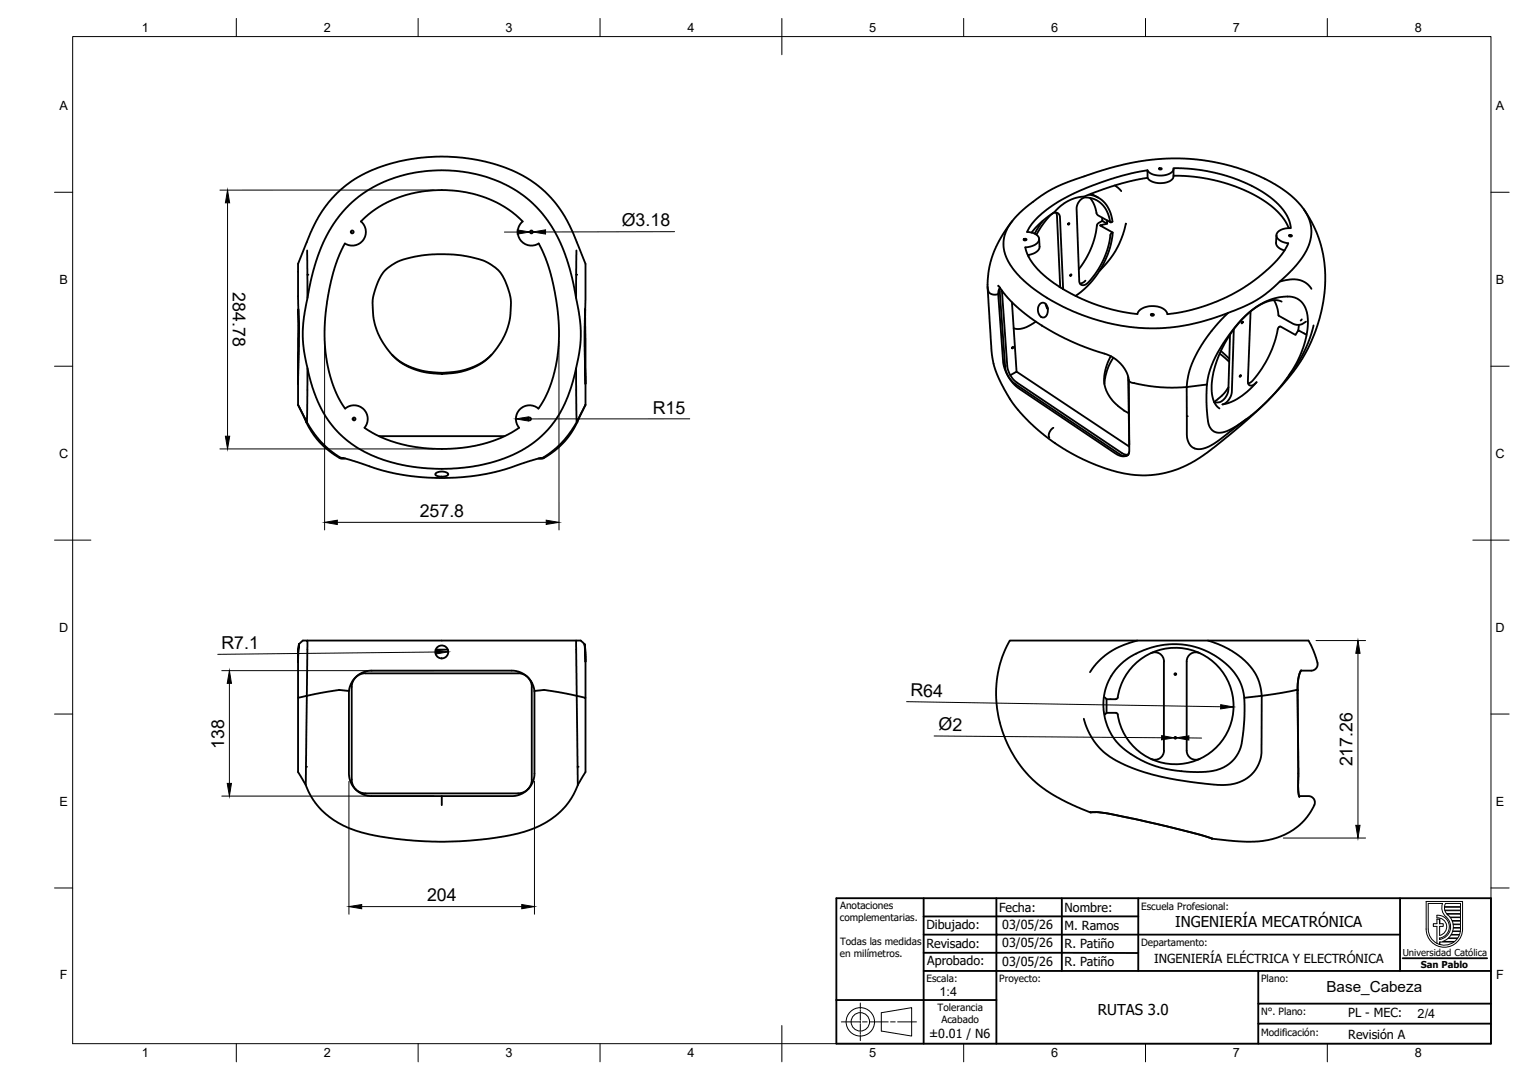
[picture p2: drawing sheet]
<svg xmlns="http://www.w3.org/2000/svg" width="420mm" height="297mm" viewBox="0 0 420 297" stroke-linecap="round" stroke-linejoin="round" font-family="sans-serif">
<!-- layer: Visible -->
<g fill="#000">
<circle cx="84.5" cy="75.6" r=".25"/>
<circle cx="158.4" cy="75.6" r=".25"/>
<circle cx="326.3" cy="114.5" r=".25"/>
<circle cx="84.1" cy="210.9" r=".25"/>
<circle cx="158.8" cy="210.9" r=".25"/>
</g>
<g fill="none" stroke="#000" stroke-width=".51">
<path d="M290.4 58.5l.2 .9 .9 19.6M299.4 53.6a7.6 7.6 0 0 1 6.5 7.4l-.6 .1a7.2 7.2 0 0 0-7-6.8 3.3 3.3 0 0 0-2.3 3.2l.8 19.7a1.22 1.22 0 0 0 .8 1.3 1.22 1.22 0 0 0 1.4-.6 24.3 24.3 0 0 0 6.5-13.6l.5-.3-3.5-2 1.9-.5M299.7 54.4l1.2 1.9 .9 2.8 3.6 2M300 53.3l2 1M303.1 59.9v.9M306.5 51l1.8 1.6M315.5 46.8a5 5 0 0 0 5.7 1.1 1.72 1.72 0 0 0 1.5-1.6l5.3 .2 6.1 1 5.2 1.6 4.8 2 3.6 2.1 3.9 3.1 2.3 3.1 .7 1.6 .3 1.7a3.4 3.4 0 0 0-3.9 2 3 3 0 0 0 3.2 2.2l-1.5 2.8-3 3.4-3.8 3.2-5 3.5-5.9 2.9-4.8 1.8-6.5 1.5-2.7 .4-.1-.3a5.1 5.1 0 0 0-6.3-1.5l-1.4 .9a1.08 1.08 0 0 1-1.6 .7l-4.2-.7-5.5-1.5-5.3-2.2-4.9-2.6-3.8-2.8-3.3-3.1-1.2-1.7-.9-1.7-.6-1.9h.5a3.3 3.3 0 0 0 3.3-2.2 2.68 2.68 0 0 0-2.8-2h-.5l1.2-2 2.9-3.1 4.5-3.2 5.1-2.7 9-3.5 7.4-1.9 3-.6 .1 2.1M318.7 46.3a.34 .34 0 0 1 .4-.1 .34 .34 0 0 1 .2 .4h-.5zM322.7 46.4v2.1a3.3 3.3 0 0 1-3.7 1.9 4.4 4.4 0 0 1-3.6-1.5l-7.7 1.8-5.3 1.7-4.3 1.7-2.2 .3-1.5 .5-2.6 1.6-1.9 1.8-3.1 2.3-1.9 1.9-1.2 1.5M322.7 48.3l5.2 .3 6 1 5.2 1.5 4.1 1.7 3.7 2 3.4 2.5 2.3 2.4 1.1 1.5 .7 1.5M358.5 57.5l2.3 3.9 2.1 4.9 1.1 4.9 .4 4.2-.2 5.4-.9 5-1.6 5.2-2.1 5-2.8 4.6-2.9 3.9-5 5.4-5.6 5.3-7.2 6-5.3 4.1-4.6 2.7-4.5 1.7a31.1 31.1 0 0 1-21.3-2.2l-3.9-1.8-3.1-1.7-6-4.1-2.9-2.4-3.2-3.2-2.4-2.9-1.8-2.7-2.8-5.5-1.2-3.7-.5-3.7-1.1-17M84.5 68.9v9.7a40.4 40.4 0 0 1-1 9.3l-.3 4.7 .6 5.4a28.4 28.4 0 0 1 .7 9v.2"/>
<path d="M99.2 60.9l2.8-2.5 2.2-1.5 2.2-1.2 3.2-1.4 5.5-1.5 6.4-.5 3.9 .2 3.1 .4 2.7 .7 3.7 1.3 3.8 2 2.5 1.7 2.5 2.3-.5 .5a3.8 3.8 0 0 0 .1 4.9 3.8 3.8 0 0 0 4.8 .7l1.1 2.1 1.4 3.6 1.6 6 1.2 7.2 .3 6.8-.5 6.2-1.5 6-1.1 3-1.8 3.4-.8 1.1-.5-.4a3.8 3.8 0 0 0-4.8 .8 3.8 3.8 0 0 0 0 4.8l-2.2 1.4-2.5 1.3-4.6 1.6-6.4 1.3-5.5 .3-7.3-.6-5.1-1.1-4.4-1.6-4.5-2.5a3.8 3.8 0 0 0-.2-5.1 3.8 3.8 0 0 0-5.1-.2l-2.4-4.1-1.7-4.9-1.1-5.2-.5-5.7 .4-6.7 1.2-7.6 2-6.7 2-4.5M99.3 60.9a3.8 3.8 0 0 1 .6 5.1 3.8 3.8 0 0 1-5.1 1M158.5 68.9l-.1 9.7a40.4 40.4 0 0 0 1 8.8l.3 5.3-.5 4.7a32.9 32.9 0 0 0-.8 9.8M274.5 78.6l2.6 3.3 2.4 2.5 3.7 2.9 3.3 2.2M274.9 79.1l-.3 .9-.1 1 1.3 18.5 .4 1.7 .8 1.9a11.8 11.8 0 0 0 3.2 3.8l26.4 17.8a2.79 2.79 0 0 0 3.5 .5l.4-1-.1-19.7M275 79.2l-.1 1.1 1.5 20.7a6.7 6.7 0 0 0 2.6 4.5l28.8 19.4a1.5 1.5 0 0 0 1.6 .6 1.5 1.5 0 0 0 1.1-1.2M275.5 79.9l1.5 20.8a6.7 6.7 0 0 0 2.6 4.5l28.8 19.4 .8 .4h1M278.4 60.8l-2.4 3.3-2.1 3.8-1.1 2.8-.8 2.9-.5 4.4 .3 2.2 .4 .5 .7 .3 1.6-.1M281.6 65.7h.6a.31 .31 0 0 1-.3 .4 .31 .31 0 0 1-.3-.4zM282.9 70.1l-.1 .5M285 64.5a18.1 18.1 0 0 1 4.6-5.9 1.24 1.24 0 0 1 1.3 0 1.24 1.24 0 0 1 .6 1.2l.8 19.7M285.7 65.7l.2 2.1a3.1 3.1 0 0 1-3.3 2.3"/>
<path d="M286.8 60.7l-2.3 3.6M291.5 78.8l-.2 .1M298.5 77.2l-.8 .6-.8 .2M303.1 60.8l-1.4 1-.6 3.3-1.1 3.1-1.5 3.1-1.9 2.8M304.4 60.6v.9l-1.3-.7M306 64a24.3 24.3 0 0 1-10.3 17.4M309.6 61.5l-1.1 3.8-1.8 3.7-1.9 2.7-2.5 2.9M309.6 61.5h.1M351 64.7l-.1 2.1a2.5 2.5 0 0 0 2.3 2.1M351.9 77.5l4.7-4.8 1.9-2.5 1.4-2.7 .6-2.3 .1-2.2-.4-2.2-.9-2-1.6-2.4-2.4-2.3-2.7-2.1-3.3-2.1-3.4-1.6-4.2-1.7-3.3-1-5.1-1.1-4.4-.7-4.4-.2h-4.2l-5.2 .5-8.6 1.8-11.1 3.5-3.3 1.3-3.3 1.6-5.6 3.8-2.3 2-2 2-1.6 2.3-.9 1.8-.5 2.5 .1 1.7 .4 1.4 1.5 3.2 2.5 3.1 3.1 2.8 4.7 3.2 4.2 2.3 5.9 2.5 5.4 1.7 4.5 1 4.7 .6 5.2 .1 5-.4 4.7-.8 5.5-1.5 4.4-1.6M354.5 64.7l.7 .1a.34 .34 0 0 1-.4 .2 .34 .34 0 0 1-.3-.3zM360.6 79.4l-1.1-1.2-1.5-1-2-.4-1.9 .2a4.6 4.6 0 0 0-3.9 2l-2.4 2-2.2 1.5-4.9 2.4a10.8 10.8 0 0 0-6.2 4.5l-1.3 1.6"/>
<path d="M82 85.1v20.5l.2-10.2-.2-22.8 3.4-8.7 2.8-5.2 3.1-4.2 2.6-2.5 3-2.3 3.8-2.2 4.1-1.7 5.3-1.5 5.8-.9 5.2-.3 5.9 .3 4.4 .6 5.4 1.4 4.5 1.7 3.5 1.8 3.9 2.8 2.9 2.8 3.1 4.2 2.7 4.9 3.6 9-.3 18.4 .3 14.6-.1-20.5M84.5 81.9l2-8.8 2.3-6.3 1.8-3.3 1.5-2.4 1.4-1.9 2.8-3.1 2.3-2 2.8-1.9 2.7-1.5 3-1.3 2.8-.9 3.8-1 3.4-.4 4.4-.3 3.4 .2 3.9 .5 3.7 .8 2.9 .9 3.7 1.6 2.7 1.6 2.5 1.6 2.3 2 2.2 2.3 1.8 2.4 2 3.2 1.5 2.8 1.1 2.8 1.5 4.4 1.7 8M107.8 97.6l2.6 2.1 2.9 1.4 4 1.1 4.2 .3M135.1 97.6l-2.5 2.1-3.2 1.5-3.5 1-4.4 .3M278.3 83.1l1.2 19.1M278.4 95.5l.2-.1a.22 .22 0 0 1 0 .3 .22 .22 0 0 1-.3 0zM278.7 90.3h.1M284.8 88.5l-3.2 1.7-1.5 .3-1.3-.2M286 83.6l.6-.3 .6 .1 .8 1v1.9l-.4 .7-.5 .3-1-.3-.6-1-.1-1.3zM286.5 89.6l4.8 2.7 4.2 2 3.9 1.6 4.8 1.5 1.8 .9 2.1 1.6 1 1.4 1 1.8 .3 1.5 .5 .6 4.7 .9 5.4 .5 5.3-.1 .6-3.7 1.3-3.9 2.2-4 2.7-3.8M286.5 89.5v.1M287.5 83.6l.6 1.4"/>
<path d="M288 84.5l.1 .3M288 84.7v.1M305.5 98l-1 1.8-.7 2.6-.2 2.3 .3 1.8 .7 1.8 1.4 2 2.1 1.9 2.3 1.5M306.2 98.4l-1.3 2.1-.5 1.5-.7 3.6M316.5 86.5a.39 .39 0 0 1 .4-.2 .39 .39 0 0 1 .3 .5h-.5zM335.4 97.3l2.6 2.2M335.7 96.5l2.3 2.2M338.2 92l-.4 15.2a3.7 3.7 0 0 1-3.9 3.5M343.9 85.6l-.8 19.3a1.02 1.02 0 0 0 .7 1.2 1.02 1.02 0 0 0 1.2-.5l.5-.5a16.9 16.9 0 0 1-9.4 6.1 4 4 0 0 0 2.6-3.5l.6-17.1M350.3 82.6a11.5 11.5 0 0 1 1.3 4.3l3.9 2.1 .9 .3 1.4-.1 1.3-.7M352.4 83l-1.3-.4-1.9 .1-2.2 .9-1.9 1.1-2.3 1.8-1.9 2-2.1 2.7-1.9 2.9-2.3 5.1-.9 3.3-.5 2.8v2.4l.4 2.2 .6 1.3 1.1 1.1M357.1 89.4l-.1 1.4"/>
<path d="M358 87.8l-.4 .4M359.2 92.1l-2.2-1.3-.8 1.3-4.2-2.3-.5 .3a29.5 29.5 0 0 1-7.8 15.2l-.5 .2M361.2 89.5l-1 3.6-1.7 3.9-1.9 3.3-2 2.7M82 105.6v5.7l2.4 4.8 .1-8.8M82 111.3l2.2 4.7M84.2 116l2.9 4.2 2.4 2.6 3.8 2.9 1 .3M84.2 116l2 3.6 2.7 3 1.8 1.6 2.8 1.8 1.4 .1M84.5 101.3l1.9 6.6 1.1 2.8 1.4 2.8 1.7 2.6 1.6 2 3.7 3.4 4.5 2.9 3.4 1.5 2.8 .9 4 1.1 3.2 .5 6.9 .6 7.1-.4 3.6-.5 3.5-.8 3.6-1.2 2.7-1.1 2.4-1.2 3.1-2.1 3.8-3.4 2.1-2.6 1.5-2.3 2.5-5.6 1.8-6.5M104.2 120h34.5M121.5 102.5v.3h-.2l-3.9-.3-1.9-.4-3.2-1.2-3.1-2-2.9-3.1-2.4-4.2-1.2-4-.2-5 1-4 1.4-2.9 1.6-1.9 2.8-1.8 3.7-1.2 5-.8 5.2-.1 5.1 .6 4.5 1.1 2.5 1.4 2 1.6 1.5 2.4 .9 2.4 .7 2.8 .1 2.4-.4 3.6-.9 3-1.4 2.8-1.7 2.5-2 2.1-1.5 1.2-2.7 1.4-2.7 .9-2.5 .5-3.2 .2M158.4 107.3l.2 8.8-2.2 3.4-2.8 3.1-2.9 2.4-1.3 .8-.8 .2M158.8 116l-2.2 3.7-2.5 2.9-2.4 2-2.1 1.4-.7 .2-.9-.1"/>
<path d="M159.2 115.1l1.8-3.8-2.4 4.8 .2-.1M159.2 115.1l-.4 .9M161 105.6v5.7M277.8 103.2l1.7-1 31 20.6M289.6 117.7l-.6 .5-.5 .9-.1 .8 .1 .4M310.2 103.6l.3 18.8M331.9 105.8l.9-4.4 2.1-4.5 2.1-3.4 2.3-3.1 3.9-4.2 1.8-1.5 2.7-1.6 3.4-1.2 1.9-.3h2.1l1.4 .4 1.2 .8 1 1.3 .5 1.2 .3 1.6 .1 2.2-.7 4.7-1.6 4.5-2.5 4.3-3.7 4.9-4.2 4.4-4 3.3-3.2 2.2-2.4 1.2-1.9 .4-1.6-.3-1.1-1.2-.5-1.6-.5-5.2 .2-4.9-5.6 .7 .1 13.7 .6 1.9 1.1 1 .7 .4h1.3l2.6-.8 2.7-1.7 7.4-5.8M337.8 106.5l-1.3 1.8-2.6 2.3M341 103.3l.2-.1-.2 .5zM94.2 125.9l10.4 3.4 3.4 .8 5.3 .9 7.6 .5 6.2-.3 6.2-.8 5.6-1.3 9.8-3.1M119.8 130.2l.8-.4 1.2-.1 1.1 .3 .4 .5-1 .5-1.2 .1-1.2-.3-.2-.3zM82.2 177.2l1-1h.6a.54 .54 0 0 1 .7 .1 .54 .54 0 0 1 0 .6l-.1 14.5-2.4 .5v-10.6l.2-4.1-.2 1.7v3.1"/>
<path d="M84.5 176.2h73.9M119.8 178.7h3.3M160.7 177.2l.3 2.1v2.7zM160.7 177.2l-1-1h-.7a.39 .39 0 0 0-.5 0 .39 .39 0 0 0-.1 .5l.2 14.7-9-1.7-2.7 .3M312.8 176.2h-35.1l-2 4.2-1.3 4.9-.5 4.8 .3 5.1 1.4 5.7 1.9 4.7 1.6 2.8 1.6 2.4 3.3 3.6 3 2.5 3.6 2.3 4 2.1 5.3 2.2 1.7-.1 2.5 .3 8.3 1.6 14.8 3.5 6.2 1.9 7.4 .7h4.9l3.9-.5 3.4-1.2 3.2-1.9 1.7-1.4 1.5-1.7 1.7-2.7 .4-1.1-.1-1-.7-.7-.7-.2h-2.3a.68 .68 0 0 1-.7-1l-.2-28.1M316.5 179.6a2.51 2.51 0 0 1 3.6 2.3l-.1 24.6a2.49 2.49 0 0 1-3.5 2.2M329.9 179.6a2.51 2.51 0 0 0-3.6 2.3v24.6a2.51 2.51 0 0 0 3.6 2.2M332.1 176.2h27.5a1.71 1.71 0 0 1 .9 1.4l1.4 3.5a2.46 2.46 0 0 1 0 2.7l-1.1 .6-2.5 .1a1.03 1.03 0 0 0-1 1.1l-.4 2-.1 2.3M338.1 178.6l-.6-.2a14 14 0 0 0-9.3-2.2h-11.3a17.3 17.3 0 0 0-9.5 1.9l-2.1 1.2-2.1 1.5-1.8 1.8-1.7 2.3M338.1 178.7l3.6 2.4 2.9 3.2 .9 1.5 .7 1.8 .7 3.8-4.8 .5-.4-2.2-.5-1.6-1.8-3.1-2.6-2.7-2.4-1.8-1.8-1-2.9-1.2-3.2-.9-2.8-.2-4 .2-3.5 .8-4.3 1.8-2.9 2-2.7 2.7-1.7 3-1 3.7-.2 3.7 .7 3.5 1.6 3.6 2.4 3 2.9 2.2 4.4 2.4 3.9 1.4 4.6 .8 5.1 .4 4.6-.4 2.3-.7 2.3-1.4 1.5-1.6 1.2-2 .5-1.9 .5-3.6 .3-4.1-.1-4.8M82 191.9v20.5l2.1 3.5M96 190l-2.7-.3-8.9 1.7-.3 24.5"/>
<path d="M96.7 188.9v25.5M146.2 188.9v25.5M146.2 188.9a3.8 3.8 0 0 0-3.7-3.7h-42a3.7 3.7 0 0 0-3.8 3.7M158.6 191.4l2.4 .5v20.5l-2.1 3.5zM161 182v9.9M303.8 191.8l.5 .5h2.5M304.3 192.3v3.8l-.5 .5M304.3 196.1h2.5M306.8 192.3l.4-.2a16 16 0 0 1 23.1-12.4 16 16 0 0 1 4.1 25.8 16 16 0 0 1-25.8-4.6l-1-2.9-.3-1.5-.5-.4M356.8 189.9l-.3-.2-9.6 1.7v15.7l-.4 2.1-1.3 2.5-1.7 1.9-2.7 1.5-2.4 .7h-4.6l-6.6-.8-5.3-.8-6.9-1.7-5.9-2.2-4-2.2-2.7-2.4-1.5-1.8-1.3-2.2-1.6-4M356.8 189.9l.1 26.6 .4 2.7M356.8 189.9h.1"/>
<path d="M357.8 184.3l-.5 1-.3 1.6-.2 3M84.1 215.9l2 4 2.2 2.8 3.6 3 3.6 1.9 3.8 1.3 6.1 1.3 6.5 .8 8.9 .5 8.2-.3 6.9-.7 6.4-1.2 4.8-1.6 4.2-2.2 3.5-3 2.2-2.8 1.9-3.8M121.5 219l19.8-.1 2.3-.6 1.2-.9 .9-.9 .8-1.3 .5-2v-23.1l-.4-1.5-.7-1.5-1-1-1-.8-1.3-.6-1.5-.2h-39.3l-1.4 .2-1.8 .9-1 .8-.8 1.2-.6 1.3-.3 1.3v22.8l.4 1.8 .6 1.2 1.1 1.3 1.1 .9 2.5 .7 19.9 .1v2.5M146.2 214.4a3.8 3.8 0 0 1-3.7 3.8h-42a3.8 3.8 0 0 1-3.8-3.8M299.9 223.5l1.7-.1 2.5 .3 8.4 1.6 15.3 3.7 5.6 1.7"/>
<circle cx="96.8" cy="63.8" r=".39"/>
<circle cx="146.1" cy="63.8" r=".39"/>
<circle cx="293.9" cy="61.5" r=".21"/>
<circle cx="294.4" cy="75.6" r=".2"/>
<circle cx="341.6" cy="88.7" r=".22"/>
<circle cx="97.4" cy="115.2" r=".39"/>
<circle cx="145.6" cy="115.2" r=".39"/>
<circle cx="121.5" cy="179.3" r="1.77"/>
<circle cx="323.2" cy="185.4" r=".24"/>
<circle cx="323.2" cy="202.9" r=".24"/>
</g>
<!-- layer: BORDER -->
<g fill="none" stroke="#000" stroke-width=".27">
<path d="M20 10.1h390v276.9h-390zM65 5.1v5M115 5.1v5M165 5.1v5M215 5.1v10M265 5.1v5M315 5.1v5M365 5.1v5M15 52.9h5M410 52.9h5M15 100.7h5M410 100.7h5"/>
<path d="M15 148.6h10M405 148.6h10M15 196.4h5M410 196.4h5M15 244.2h5M410 244.2h5M65 287v5M115 287v5M165 287v5M215 282.1v9.9M265 287v5M315 287v5"/>
<path d="M365 287v5"/>
</g>
<!-- layer: Title (ISO) -->
<g fill="none" stroke="#000" stroke-width=".51">
<path d="M230 247h180v40h-180zM254 252.1v14.9h20v-9.9h-20M254 252.1h20M254 247v5.1M274 252h39M274 252.1v5h111M274 247v5.1M292 247v20M313 247v20M385 247v20M230 275h44M254 262.1h59"/>
<path d="M254 267v20M346 267h-72v20M385.7 263.6h23.2M410 276h-64v5.5M410 267h-64v9M409.9 281.5h-63.9v5.5"/>
</g>
<circle cx="274" cy="257.1" r=".25" fill="#000"/>
<g fill="none" stroke="#000" stroke-width=".27">
<path d="M236.6 275.9v1.6M236.6 277.7v.5M236.6 278.5v2.1M242.3 278.5l8.4-1.4v7.9l-8.4-1.4zM231.4 281.1h5.1M236.6 280.8v.5M236.6 281.6v2M236.6 283.9v.5M236.6 284.6v1.6M237.2 281.1h1.2M239.1 281.1h5.1M244.9 281.1h1.3"/>
<path d="M246.8 281.1h5.2"/>
<circle cx="236.6" cy="281" r="3.9"/>
<circle cx="236.6" cy="281" r="2.53"/>
</g>
<!-- layer: TITLEBLOCK -->
<g fill="none" stroke="#000" stroke-width=".27">
<path d="M392.2 247.9h10v7.6a5 5 0 0 1-5 5 5 5 0 0 1-5-5zM395.1 252.5v-.8a3.2 3.2 0 0 1 3.4 2.8 3.2 3.2 0 0 1-2.6 3.5M395.1 252.5a2.44 2.44 0 0 1 2.7 2 2.44 2.44 0 0 1-1.9 2.8M395.9 257.3v-2.5h1v-.8h-1v-1.2h-.8v1.2h-1v.8h1v4.7M395.9 259.1v.7M396.7 258.9l1.4-.8h2.7l-.8 .8zM397.2 249.5h4.4v.8h-4.3zM397.2 249.4l.3-.9h4.1v.9h-4.4M397.3 250.5l.5 .8h3.8v-.8h-4.3M397.6 252.2a3.5 3.5 0 0 1 1.2 3.7 3.5 3.5 0 0 1-2.9 2.5v-.4M397.6 252.2l-1-1.4-.1-1.2 .2-1.1h-4v7a4.4 4.4 0 0 0 2.5 4 4.4 4.4 0 0 0 4.6-.4h-3.9M397.9 251.4h3.7v.8h-2.9l-.6-.6"/>
<path d="M398.8 252.4h2.8v.8h-2.3zM399 257.2h2.3l-.4 .8h-2.6zM399.3 253.3l2.3 .1v.8l-2-.1zM399.4 256.2h2.1l-.2 .8h-2.2zM399.6 254.3h2v.8h-2zM401.6 256.1v-.8h-2l-.1 .8h2.1"/>
</g>
<path d="M395.9 252.8v1.2M395.9 258v.4M395.9 259.1v.7M397.9 251.4l.2 .2" fill="none" stroke="#000" stroke-width=".36"/>
<!-- layer: FD_Dimensions -->
<g fill="none" stroke="#000" stroke-width=".27">
<path d="M62.6 55.8v64.2M119.4 52.3h-58.9M138.7 63.8h3.5M145.7 63.8h.8M185.5 63.7l-35.5 .1M89.3 93.9v51.9M153.7 93.9v51.9M189.7 115.2h-44.3M60.5 123.5h58.9M92.8 143.7h57.4M119.7 179.3l-59.8 .7M361.9 176.2h13.6"/>
<path d="M373.4 179.7v47.3M61 184.5h58.4M63.1 187.9v27.6M249.3 193l86.4 1.4M61 219h58.4M95.9 214.9v36.5M147 214.9v36.5M256.9 202.4l62.5 .5M322.9 202.9h.5M326.9 203h3.5M352.9 230.5h22.6M99.5 249.4h44"/>
</g>
<g fill="#000" stroke="#000" stroke-width=".27">
<path d="M62.6 52.3l.5 3.5h-1.1zM142.2 63.2l3.5 .6-3.5 .6zM146.5 63.8l3.5-.6v1.2zM62 120h1.2l-.6 3.5zM141.8 115.2l3.6-.6v1.2zM89.3 143.7l3.5-.6v1.2zM150.2 143.1l3.5 .6-3.5 .5zM119.7 178.7l3.6 .6-3.5 .6zM373.4 176.2l.6 3.5h-1.2zM63.1 184.5l.5 3.4h-1.1zM335.7 193.8l3.5 .6-3.6 .6zM62.5 215.5h1.1l-.5 3.5z"/>
<path d="M319.4 202.3l3.5 .6-3.5 .6zM323.4 202.9l3.5-.5v1.1zM372.8 227h1.2l-.6 3.5zM95.9 249.4l3.6-.6v1.1zM143.5 248.8l3.5 .6-3.5 .5z"/>
</g>
<g font-size="4.9">
<text x="171" y="62.2">Ø3.18</text>
<text x="64" y="80.4" transform="rotate(90 64 80.4)">284.78</text>
<text x="179.5" y="113.7">R15</text>
<text x="115.4" y="142.2">257.8</text>
<text x="60.9" y="178.5" transform="rotate(-1 60.9 178.5)">R7.1</text>
<text x="250.3" y="191.5" transform="rotate(1 250.3 191.5)">R64</text>
<text x="258.1" y="200.9">Ø2</text>
<text x="61.6" y="205.9" transform="rotate(-90 61.6 205.9)">138</text>
<text x="371.9" y="210.8" transform="rotate(-90 371.9 210.8)">217.26</text>
<text x="117.4" y="247.9">204</text>
</g>
<text font-size="4.2" x="364.7" y="272.9">Base_Cabeza</text>
<g font-size="4.1">
<text x="323.2" y="255.1">INGENIERÍA MECATRÓNICA</text>
<text x="301.9" y="279.1">RUTAS 3.0</text>
</g>
<g font-size="3.5">
<text x="39" y="8.8">1</text>
<text x="89" y="8.8">2</text>
<text x="139" y="8.8">3</text>
<text x="189" y="8.8">4</text>
<text x="239" y="8.8">5</text>
<text x="289" y="8.8">6</text>
<text x="339" y="8.8">7</text>
<text x="389" y="8.8">8</text>
<text x="16.3" y="30.2">A</text>
<text x="411.3" y="30.2">A</text>
<text x="16.3" y="78">B</text>
<text x="411.3" y="78">B</text>
<text x="16.2" y="125.9">C</text>
<text x="411.2" y="125.9">C</text>
<text x="16.2" y="173.7">D</text>
<text x="411.2" y="173.7">D</text>
<text x="16.3" y="221.6">E</text>
<text x="411.3" y="221.6">E</text>
<text x="16.4" y="269.4">F</text>
<text x="411.4" y="269.4">F</text>
<text x="258.3" y="273.9">1:4</text>
<text x="389.8" y="279.9">2/4</text>
<text x="39" y="290.8">1</text>
<text x="89" y="290.8">2</text>
<text x="139" y="290.8">3</text>
<text x="189" y="290.8">4</text>
<text x="239" y="290.8">5</text>
<text x="289" y="290.8">6</text>
<text x="339" y="290.8">7</text>
<text x="389" y="290.8">8</text>
</g>
<g font-size="3.4">
<text x="274.7" y="250.8">Fecha:</text>
<text x="292.7" y="250.8">Nombre:</text>
<text x="254.7" y="255.5">Dibujado:</text>
<text x="275.6" y="255.6">03/05/26</text>
<text x="292.7" y="255.9">M. Ramos</text>
<text x="254.7" y="260.8">Revisado:</text>
<text x="275.6" y="260.6">03/05/26</text>
<text x="292.7" y="260.8">R. Patiño</text>
<text x="255" y="265.5">Aprobado:</text>
<text x="275.6" y="265.6">03/05/26</text>
<text x="292.7" y="265.8">R. Patiño</text>
<text x="317.4" y="264.7">INGENIERÍA ELÉCTRICA Y ELECTRÓNICA</text>
<text x="370.7" y="279.8">PL - MEC:</text>
<text x="255.5" y="285.5">±0.01 / N6</text>
<text x="370.7" y="285.7">Revisión A</text>
</g>
<g font-size="2.8">
<text x="231" y="250.1">Anotaciones</text>
<text x="313.8" y="250.2">Escuela Profesional:</text>
<text x="230.9" y="253.4">complementarias.</text>
<text x="230.9" y="263.2">en milímetros.</text>
<text x="231" y="259.9">Todas las medidas</text>
<text x="313.8" y="260.1">Departamento:</text>
<text x="254.8" y="270.1">Escala:</text>
<text x="274.8" y="270.1">Proyecto:</text>
<text x="346.8" y="270.1">Plano:</text>
<text x="257.8" y="278.1">Tolerancia</text>
<text x="258.8" y="281.4">Acabado</text>
<text x="346.8" y="279.1">N°. Plano:</text>
<text x="346.8" y="284.8">Modificación:</text>
</g>
<g font-size="2.6">
<text x="385.7" y="263">Universidad Católica</text>
<text x="390.7" y="266.2">San Pablo</text>
</g>
</svg>
